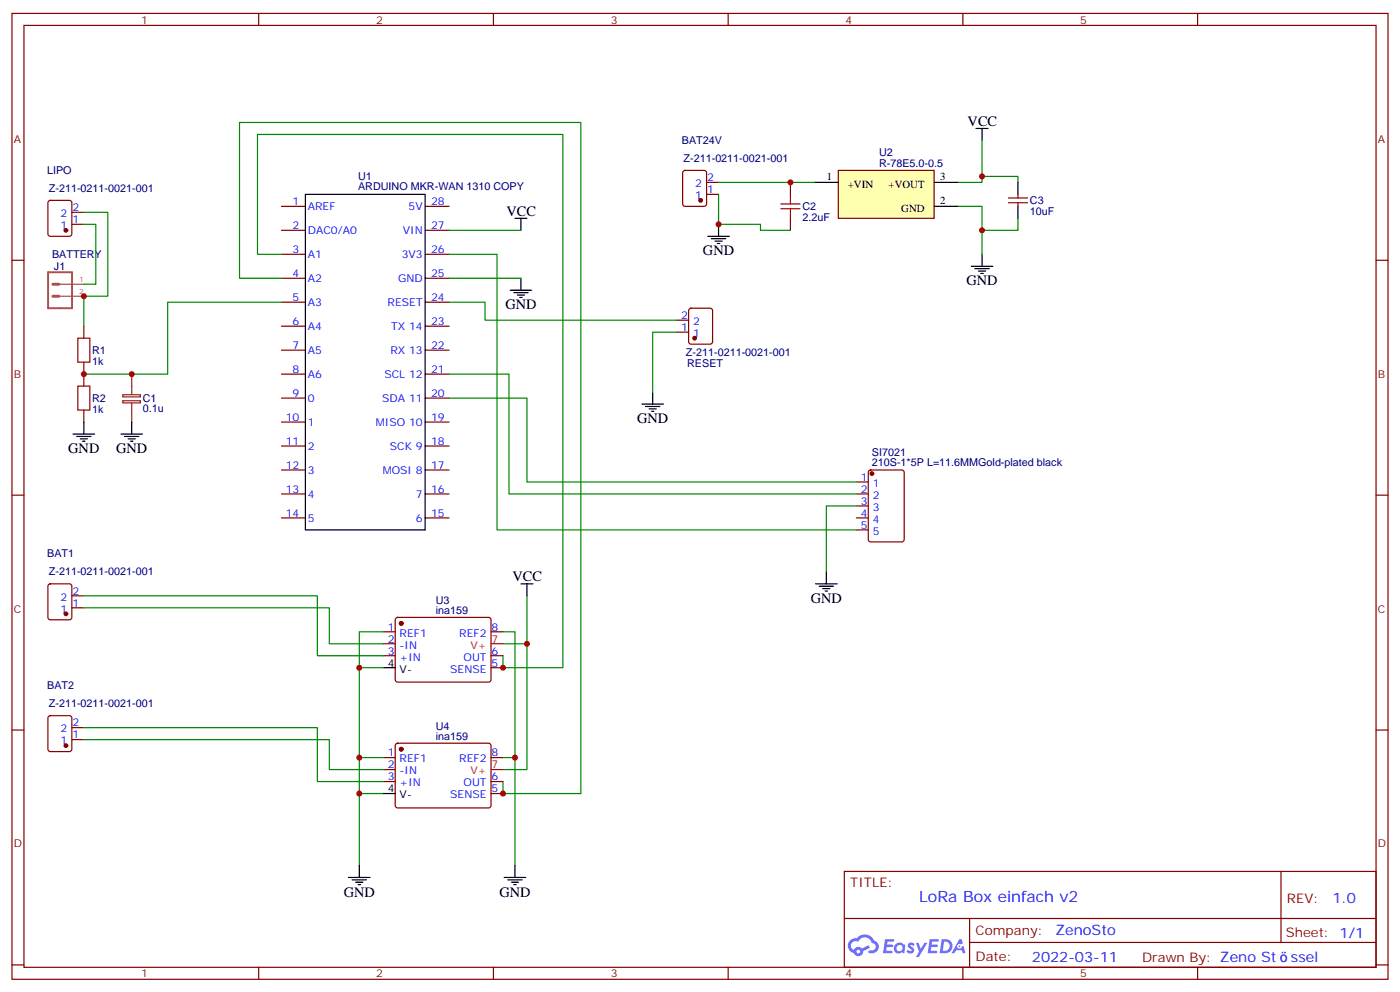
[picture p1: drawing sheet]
<svg xmlns="http://www.w3.org/2000/svg" width="412mm" height="292mm" viewBox="0 0 412 292" stroke-linecap="round" stroke-linejoin="round" font-family="sans-serif">
<g fill="none" stroke="#870000" stroke-width=".35">
<path d="M3.5 4h405.4v284.3h-405.4zM7.1 7.5h398.2v277.3h-398.2zM76.2 4v3.5M145.3 4v3.5M214.5 4v3.5M283.6 4v3.5M352.8 4v3.5M3.5 76.6h3.6M405.3 76.6h3.6M3.5 145.8h3.6M405.3 145.8h3.6M3.5 214.9h3.6"/>
<path d="M405.3 214.9h3.6M248.7 256.5h156.6v28.3h-156.6zM377.3 256.6v20.8M248.7 270.4h156.5M285.6 277.4h119.6M285.6 270.4v14.1M3.5 284.1h3.6M76.2 284.8v3.5M145.3 284.8v3.5M214.5 284.8v3.5M283.6 284.8v3.5M352.8 284.8v3.5"/>
<path d="M405.3 284.1h3.6"/>
</g>
<g fill="#5487ff">
<path d="M267.7 277.7a1.22 1.22 0 0 1 1.7 .3l-.4 .6a.47 .47 0 0 0-.3-.4 .47 .47 0 0 0-.5 .1l.1 .3a1.14 1.14 0 0 1 .8 1.7 1.14 1.14 0 0 1-1.9 0l-.2-.2 .5-.5 .7 .4a.29 .29 0 0 0 .3-.3 .29 .29 0 0 0-.2-.3 1.04 1.04 0 0 1-.6-1.7z"/>
<path d="M260.7 276.5h2.4l.3 .2-.2 .5h-1.8l-.1 .9h1.5l.3 .3-.3 .4h-1.6l-.2 1.1h1.7l.2 .4-.2 .3h-2.6z"/>
<path d="M273.8 276.5h2.4l.3 .2-.1 .5h-1.8l-.2 .9h1.6l.3 .3-.4 .4h-1.6l-.1 1.1h1.7l.2 .4-.2 .3h-2.6z"/>
<path d="M282.6 276.5h.7l.3 1.2-.6 .3a.69 .69 0 0 0-1 .3 .69 .69 0 0 0 .4 1 .69 .69 0 0 0 .9-.6l.5-.3 .6 2.2h-.8l-.2-.9h-1.8l-.5 .9h-.8z"/>
<path d="M269.8 277.6h.8l.6 1.8 1.1-1.8h.9l-2.6 4.1h-.8l.9-1.5z"/>
<path d="M277.4 276.5l-.6 4.1h1.3a2.11 2.11 0 0 0 2.5-2.1 2.11 2.11 0 0 0-2.5-2zM278.1 277.2a1.39 1.39 0 0 1 1.7 1.4 1.39 1.39 0 0 1-1.8 1.3h-.3z"/>
<path d="M263.7 278.1a1.54 1.54 0 0 0-.1 2.1 1.54 1.54 0 0 0 2.2 .2l.6 .2 .3-2.3-.2-.2-.4-.1a1.49 1.49 0 0 0-2.4 .1zM264 279.1a.94 .94 0 0 1 1.8 0 .94 .94 0 0 1-1.8 0z"/>
<path d="M250.4 276.8a2.18 2.18 0 0 0 1.1 3.8 1.44 1.44 0 0 0 1.6 .9 1.44 1.44 0 0 0 1.2-1.5l2-1-.5-.7-1.9 .9a1.47 1.47 0 0 0-2.4 .5 1.39 1.39 0 0 1-.7-2 1.39 1.39 0 0 1 2-.4 2.12 2.12 0 0 1 2.2-1.4 2.12 2.12 0 0 1 1.9 1.7 1.14 1.14 0 0 1 1.1 1.5 1.14 1.14 0 0 1-1.7 .7 .43 .43 0 0 0-.5 .3 .43 .43 0 0 0 .4 .5 1.98 1.98 0 0 0 2.5-1.2 1.98 1.98 0 0 0-1.2-2.5 3.1 3.1 0 0 0-5.3-.7l-.9 .1zM252.3 280.1a.55 .55 0 0 1 1.1 0 .55 .55 0 0 1-1.1 0z"/>
<circle cx="282.6" cy="278.6" r=".26"/>
</g>
<path d="M287.5 37.8h3.5M289.3 37.8v3.5M90 57.2h35.2v98.8h-35.2z" fill="none" stroke="#000" stroke-width=".35"/>
<g fill="none" stroke="#870000" stroke-width=".35">
<path d="M14.3 59.2l.5-.2h5.7l.6 .4 .1 9.5-.5 .6-5.9 .1-.6-.5-.1-9.4zM21.2 66h3.5M21.2 62.5h3.5M82.9 60.7h7.1M82.9 67.8h7.1M82.9 74.9h7.1M125.2 60.7h7.1M125.2 67.8h7.1M125.2 74.9h7.1M82.9 81.9h7.1M82.9 89h7.1M82.9 96h7.1"/>
<path d="M125.2 81.9h7.1M125.2 89h7.1M125.2 96h7.1M82.9 103.1h7.1M82.9 110.1h7.1M82.9 117.2h7.1M125.2 103.1h7.1M125.2 110.1h7.1M125.2 117.2h7.1M82.9 124.2h7.1M82.9 131.3h7.1M82.9 138.4h7.1"/>
<path d="M125.2 124.2h7.1M125.2 131.3h7.1M125.2 138.4h7.1M82.9 145.4h7.1M82.9 152.5h7.1M125.2 145.4h7.1M125.2 152.5h7.1"/>
</g>
<circle cx="19.4" cy="67.8" r=".53" fill="#870000" stroke="#870000" stroke-width=".35"/>
<path d="M246.9 50.2h28.3v14.1h-28.3z" fill="#ffffb0" stroke="#800000" stroke-width=".35"/>
<path d="M239.9 53.7h7M275.2 53.7h7M275.2 60.7h7" fill="none" stroke="#000" stroke-width=".35"/>
<path d="M14.2 80.2h7v10.5h-7z" fill="none" stroke="#a64a4a" stroke-width=".56"/>
<path d="M15.6 83.7h1.7M15.6 87.2h1.7" fill="none" stroke="#a64a4a" stroke-width=".85"/>
<path d="M17.7 83.7h7M17.7 87.2h7" fill="none" stroke="#a64a4a" stroke-width=".35"/>
<circle cx="17.6" cy="90.7" r=".18" fill="#a64a4a"/>
<g fill="none" stroke="#008700" stroke-width=".35">
<path d="M211.7 57.2v8.8h12.3v1.8h8.8M211.7 53.7h28.2M289.3 41.3v12.4h-7.1M289.3 51.9h10.6v1.8M24.7 66h3.5v17.7h-3.5M24.7 62.5h7v24.7h-7v8.8M82.9 74.9h-7.1v-35.3h90v157h-17.6v-3.6M132.3 74.9h14.1v81.1h105.8M132.3 67.8h21.2M282.2 60.7h7.1v14.2M299.9 64.3v3.5h-10.6M82.9 81.9h-12.3v-45.8h100.5v197.5h-22.9v-3.5"/>
<path d="M82.9 89h-33.5v21.1h-24.7M132.3 89h10.6v5.3h56.4M132.3 81.9h21.2M199.3 97.8h-7v17.6M132.3 117.2h22.9v24.7h97M132.3 110.1h17.6v35.3h102.3M252.2 148.9h-8.8v19.4M24.7 178.9h72.3v10.6h15.9M24.7 175.4h68.8v17.6h19.4M155.2 175.4v14.1h-7M105.8 196.6h7.1M112.9 186h-7.1v47.6"/>
<path d="M148.2 186h3.5v37M155.2 189.5v37.1h-7M24.7 214.2h68.8v15.9h19.4M24.7 217.7h72.3v8.9h15.9M105.8 223h7.1M112.9 233.6h-7.1v21.2M148.2 223h3.5v31.8"/>
</g>
<g fill="none" stroke="#000" stroke-width=".35">
<path d="M299.9 53.7v3.5M151.7 64.3h3.5M153.5 64.3v3.5M208.5 69.6h6.3M209.5 70.3h4.3M210.6 71h2.1M211.3 71.7h.7M211.7 66v3.6M286.1 78.4h6.4M287.2 79.1h4.2M288.2 79.8h2.1M289.3 74.9v3.5"/>
<path d="M299.9 60.7v3.6M150.3 85.4h6.3M151.3 86.1h4.3M152.4 86.9h2.1M153.1 87.6h.7M153.5 81.9v3.5M288.9 80.5h.7M189.1 119h6.3M190.1 119.7h4.3M192.3 115.4v3.6M21.5 127.8h6.4M22.6 128.5h4.2"/>
<path d="M23.6 129.2h2.2M24.3 129.9h.7M24.7 124.2v3.6M35.6 127.8h6.4M36.7 128.5h4.2M37.7 129.2h2.2M38.5 129.9h.7M38.8 124.2v3.6M191.2 120.4h2.1M191.9 121.1h.7M153.5 171.9h3.5M155.2 171.9v3.5"/>
<path d="M240.2 171.9h6.4M241.3 172.6h4.2M242.4 173.3h2.1M243.1 174h.7M243.4 168.3v3.6M112.9 196.6h3.5M112.9 233.6h3.5M102.7 258.3h6.3M103.7 259h4.2M104.8 259.7h2.1M105.8 254.8v3.5M148.5 258.3h6.4"/>
<path d="M149.6 259h4.2M150.6 259.7h2.2M151.7 254.8v3.5M105.5 260.4h.7M151.3 260.4h.7"/>
</g>
<g fill="#870000" stroke="#870000" stroke-width=".35">
<circle cx="118.2" cy="220.6" r=".53"/>
<circle cx="118.2" cy="183.5" r=".53"/>
<circle cx="19.4" cy="180.7" r=".53"/>
<circle cx="19.4" cy="219.5" r=".53"/>
<circle cx="206.4" cy="59" r=".53"/>
<circle cx="204.6" cy="99.6" r=".53"/>
<circle cx="256.8" cy="139.4" r=".53"/>
</g>
<g fill="none" stroke="#870000" stroke-width=".35">
<path d="M201.3 50.4l.5-.2h5.6l.7 .4v9.4l-.4 .7h-5.9l-.7-.4v-9.4zM208.1 57.2h3.6M208.1 53.7h3.6M232.8 53.7v3.5M297 59.7h5.7M297 58.3h5.7M299.9 57.2v1.1M299.9 59.7v1M232.8 64.3v3.5M24.7 96v3.6M199.3 97.8h3.5M199.3 94.3h3.5"/>
<path d="M203.1 90.9l.5-.2h5.6l.6 .5 .1 9.4-.5 .7h-5.8l-.7-.4-.1-9.5zM24.7 106.6v7.1M24.7 120.7v3.5M256 138.6l.5-.2h9.1l.7 .4v20l-.4 .7h-9.4l-.7-.4v-20zM252.2 141.9h3.6M252.2 145.4h3.6M252.2 148.9h3.6M252.2 152.5h3.6M252.2 156h3.6M14.3 172.1l.5-.2h5.7l.6 .4 .1 9.5-.5 .6-5.9 .1-.6-.5-.1-9.4zM21.2 178.9h3.5M21.2 175.4h3.5"/>
<path d="M112.9 186h3.5M112.9 189.5h3.5M112.9 193h3.5M116.7 182l.4-.2h27.1l.4 .7v17.9l-.7 .4-27.1-.1-.4-.6v-17.6zM144.6 186h3.6M144.6 193h3.6M144.6 196.6h3.6M14.3 210.9l.5-.2h5.7l.6 .4 .1 9.5-.5 .6-5.9 .1-.6-.5-.1-9.4zM21.2 217.7h3.5M21.2 214.2h3.5M116.7 219l.4-.2h27.1l.4 .7v17.9l-.7 .4h-27.1l-.4-.7v-17.6zM112.9 223h3.5"/>
<path d="M112.9 226.6h3.5M112.9 230.1h3.5M144.6 223h3.6M144.6 230.1h3.6M144.6 233.6h3.6"/>
</g>
<path d="M144.6 189.5h3.6M144.6 226.6h3.6" fill="none" stroke="#f00" stroke-width=".35"/>
<path d="M232.8 57.2v2.8M230 61.5h5.7M230 60h5.7M232.8 61.5v2.8M22.9 99.6h3.6v7h-3.6zM22.9 113.7h3.6v7h-3.6z" fill="none" stroke="#a10000" stroke-width=".35"/>
<path d="M36.2 116.2h5.1v.6h-5.1zM36.2 118h5.1v.6h-5.1zM38.8 110.1v6M38.8 118.6v5.6" fill="none" stroke="#8c2424" stroke-width=".35"/>
<g fill="#c00">
<circle cx="155.2" cy="189.5" r=".88"/>
<circle cx="24.7" cy="87.2" r=".88"/>
<circle cx="24.7" cy="110.1" r=".88"/>
<circle cx="105.8" cy="233.6" r=".88"/>
<circle cx="105.8" cy="196.6" r=".88"/>
<circle cx="105.8" cy="223" r=".88"/>
<circle cx="151.7" cy="223" r=".88"/>
<circle cx="148.2" cy="196.6" r=".88"/>
<circle cx="148.2" cy="233.6" r=".88"/>
<circle cx="38.8" cy="110.1" r=".88"/>
<circle cx="289.3" cy="67.8" r=".88"/>
<circle cx="289.3" cy="51.9" r=".88"/>
<circle cx="232.8" cy="53.7" r=".88"/>
<circle cx="211.7" cy="66" r=".88"/>
</g>
<text font-size="4.6" fill="#00f" x="270.8" y="265.6">LoRa Box einfach v2</text>
<g font-size="4.2">
<text x="285" y="37.1">VCC</text>
<text x="149.2" y="63.6">VCC</text>
<text x="207.1" y="75.2">GND</text>
<text x="284.7" y="84">GND</text>
<text x="148.9" y="91.1">GND</text>
<text x="187.7" y="124.6">GND</text>
<text x="20.1" y="133.4">GND</text>
<text x="34.2" y="133.4">GND</text>
<text x="151" y="171.2">VCC</text>
<text x="238.8" y="177.5">GND</text>
<text x="101.2" y="263.9">GND</text>
<text x="147.1" y="263.9">GND</text>
</g>
<g font-size="4.2" fill="#00f">
<text x="392.5" y="265.8">1.0</text>
<text x="310.9" y="275.4">ZenoSto</text>
<text x="304" y="283.2">2022-03-11</text>
<text x="380.3" y="283.1">ssel</text>
</g>
<g font-size="3.9" fill="#800">
<text x="250.5" y="261.1">TITLE:</text>
<text x="379.1" y="265.8">REV:</text>
<text x="287.4" y="275.3">Company:</text>
<text x="378.7" y="275.9">Sheet: 1/1</text>
<text x="287.4" y="283">Date:</text>
<text x="336.4" y="283.1">Drawn By: Zeno St</text>
</g>
<g font-size="3.2" fill="#800">
<text x="41.6" y="6.9">1</text>
<text x="110.8" y="6.9">2</text>
<text x="179.9" y="6.9">3</text>
<text x="249.1" y="6.9">4</text>
<text x="318.2" y="6.9">5</text>
<text x="4.1" y="42.1">A</text>
<text x="405.9" y="42.1">A</text>
<text x="4.1" y="111.2">B</text>
<text x="405.9" y="111.2">B</text>
<text x="4.1" y="180.3">C</text>
<text x="405.9" y="180.3">C</text>
<text x="4.1" y="249.5">D</text>
<text x="405.9" y="249.5">D</text>
<text x="41.6" y="287.8">1</text>
<text x="110.8" y="287.8">2</text>
<text x="179.9" y="287.8">3</text>
<text x="249.1" y="287.8">4</text>
<text x="318.2" y="287.8">5</text>
</g>
<g font-size="3.2" fill="#000080">
<text x="200.9" y="42.4">BAT24V</text>
<text x="201.4" y="47.7">Z-211-0211-0021-001</text>
<text x="258.9" y="45.9">U2</text>
<text x="13.9" y="51.2">LIPO</text>
<text x="105.5" y="52.9">U1</text>
<text x="258.9" y="49.1">R-78E5.0-0.5</text>
<text x="14.4" y="56.5">Z-211-0211-0021-001</text>
<text x="105.5" y="56.1">ARDUINO MKR-WAN 1310 COPY</text>
<text x="236.4" y="65">2.2uF</text>
<text x="236.4" y="61.8">C2</text>
<text x="303.4" y="63.3">10uF</text>
<text x="303.4" y="60.1">C3</text>
<text x="15.4" y="75.9">BATTERY</text>
<text x="15.9" y="79.4">J1</text>
<text x="27.2" y="107.4">1k</text>
<text x="27.2" y="104.2">R1</text>
<text x="202.1" y="104.8">Z-211-0211-0021-001</text>
<text x="202.4" y="108">RESET</text>
<text x="27.2" y="118.3">R2</text>
<text x="42.1" y="118.3">C1</text>
<text x="27.2" y="121.5">1k</text>
<text x="42.1" y="121.4">0.1u</text>
<text x="256.8" y="137.3">210S-1*5P L=11.6MMGold-plated black</text>
<text x="256.8" y="134.1">SI7021</text>
<text x="13.9" y="164.1">BAT1</text>
<text x="14.4" y="169.4">Z-211-0211-0021-001</text>
<text x="128.4" y="177.8">U3</text>
<text x="128.4" y="180.7">ina159</text>
<text x="13.9" y="202.9">BAT2</text>
<text x="14.4" y="208.2">Z-211-0211-0021-001</text>
<text x="128.4" y="214.8">U4</text>
<text x="128.4" y="217.7">ina159</text>
</g>
<g font-size="3.2" fill="#00f">
<text x="208.3" y="53.3">2</text>
<text x="204.8" y="58.6">1</text>
<text x="204.8" y="55.1">2</text>
<text x="208.3" y="56.9">1</text>
<text x="17.8" y="63.9">2</text>
<text x="21.3" y="65.7">1</text>
<text x="21.3" y="62.2">2</text>
<text x="86.2" y="60.4">1</text>
<text x="90.7" y="61.8">AREF</text>
<text x="120.3" y="61.8">5V</text>
<text x="127" y="60.4">28</text>
<text x="17.8" y="67.5">1</text>
<text x="86.2" y="67.5">2</text>
<text x="90.7" y="68.9">DAC0/A0</text>
<text x="118.7" y="68.9">VIN</text>
<text x="127" y="67.5">27</text>
<text x="86.2" y="74.5">3</text>
<text x="90.7" y="75.9">A1</text>
<text x="118.3" y="75.9">3V3</text>
<text x="127" y="74.5">26</text>
<text x="86.2" y="81.6">4</text>
<text x="90.7" y="83">A2</text>
<text x="117.2" y="83">GND</text>
<text x="127" y="81.6">25</text>
<text x="86.2" y="88.6">5</text>
<text x="127" y="88.6">24</text>
<text x="86.2" y="95.7">6</text>
<text x="90.7" y="90">A3</text>
<text x="114.2" y="90">RESET</text>
<text x="127" y="95.7">23</text>
<text x="200.7" y="93.9">2</text>
<text x="204.2" y="95.7">2</text>
<text x="90.7" y="97.1">A4</text>
<text x="115.3" y="97.1">TX 14</text>
<text x="200.7" y="97.4">1</text>
<text x="204.2" y="99.2">1</text>
<text x="86.2" y="102.7">7</text>
<text x="90.7" y="104.1">A5</text>
<text x="115" y="104.1">RX 13</text>
<text x="127" y="102.7">22</text>
<text x="86.2" y="109.8">8</text>
<text x="90.7" y="111.2">A6</text>
<text x="113.2" y="111.2">SCL 12</text>
<text x="127" y="109.8">21</text>
<text x="86.2" y="116.8">9</text>
<text x="90.7" y="118.3">0</text>
<text x="112.6" y="118.3">SDA 11</text>
<text x="127" y="116.8">20</text>
<text x="84.2" y="123.9">10</text>
<text x="90.7" y="125.3">1</text>
<text x="110.7" y="125.3">MISO 10</text>
<text x="127" y="123.9">19</text>
<text x="84.2" y="131">11</text>
<text x="127" y="131">18</text>
<text x="90.7" y="132.4">2</text>
<text x="114.8" y="132.4">SCK 9</text>
<text x="84.2" y="138">12</text>
<text x="90.7" y="139.4">3</text>
<text x="112.7" y="139.4">MOSI 8</text>
<text x="127" y="138">17</text>
<text x="253.6" y="141.5">1</text>
<text x="257.1" y="143.3">1</text>
<text x="84.2" y="145.1">13</text>
<text x="90.7" y="146.5">4</text>
<text x="122.5" y="146.5">7</text>
<text x="127" y="145.1">16</text>
<text x="253.6" y="145.1">2</text>
<text x="253.6" y="148.6">3</text>
<text x="257.1" y="146.8">2</text>
<text x="84.2" y="152.1">14</text>
<text x="90.7" y="153.5">5</text>
<text x="122.5" y="153.5">6</text>
<text x="127" y="152.1">15</text>
<text x="253.6" y="152.1">4</text>
<text x="253.6" y="155.6">5</text>
<text x="257.1" y="150.4">3</text>
<text x="257.1" y="153.9">4</text>
<text x="257.1" y="157.4">5</text>
<text x="17.8" y="176.8">2</text>
<text x="21.3" y="178.6">1</text>
<text x="21.3" y="175">2</text>
<text x="17.8" y="180.3">1</text>
<text x="114.2" y="185.6">1</text>
<text x="144.8" y="185.6">8</text>
<text x="114.2" y="189.2">2</text>
<text x="117.7" y="187.4">REF1</text>
<text x="117.7" y="190.9">-IN</text>
<text x="135.3" y="187.4">REF2</text>
<text x="114.2" y="192.7">3</text>
<text x="117.7" y="194.5">+IN</text>
<text x="132.6" y="198">SENSE</text>
<text x="136.6" y="194.5">OUT</text>
<text x="144.8" y="196.2">5</text>
<text x="144.8" y="192.7">6</text>
<text x="17.8" y="215.6">2</text>
<text x="21.3" y="213.9">2</text>
<text x="17.8" y="219.1">1</text>
<text x="21.3" y="217.4">1</text>
<text x="114.2" y="222.7">1</text>
<text x="114.2" y="226.2">2</text>
<text x="117.7" y="224.4">REF1</text>
<text x="117.7" y="228">-IN</text>
<text x="135.3" y="224.4">REF2</text>
<text x="144.8" y="222.7">8</text>
<text x="114.2" y="229.7">3</text>
<text x="117.7" y="231.5">+IN</text>
<text x="136.6" y="231.5">OUT</text>
<text x="144.8" y="233.3">5</text>
<text x="144.8" y="229.7">6</text>
<text x="132.6" y="235">SENSE</text>
</g>
<g font-size="3.2">
<text x="243.6" y="53">1</text>
<text x="276.9" y="53">3</text>
<text x="249.8" y="55.3">+VIN</text>
<text x="261.8" y="55.3">+VOUT</text>
<text x="265.5" y="62.3">GND</text>
<text x="276.9" y="60">2</text>
<text x="114.2" y="196.2">4</text>
<text x="117.7" y="198">V-</text>
<text x="114.2" y="233.3">4</text>
<text x="117.7" y="235">V-</text>
</g>
<g font-size="3.2" fill="#f00">
<text x="138.6" y="190.9">V+</text>
<text x="144.8" y="189.2">7</text>
<text x="138.6" y="228">V+</text>
<text x="144.8" y="226.2">7</text>
</g>
<g font-size="2.1" fill="#a54b4b">
<text x="23.4" y="83">1</text>
<text x="23.4" y="86.5">2</text>
</g>
</svg>
